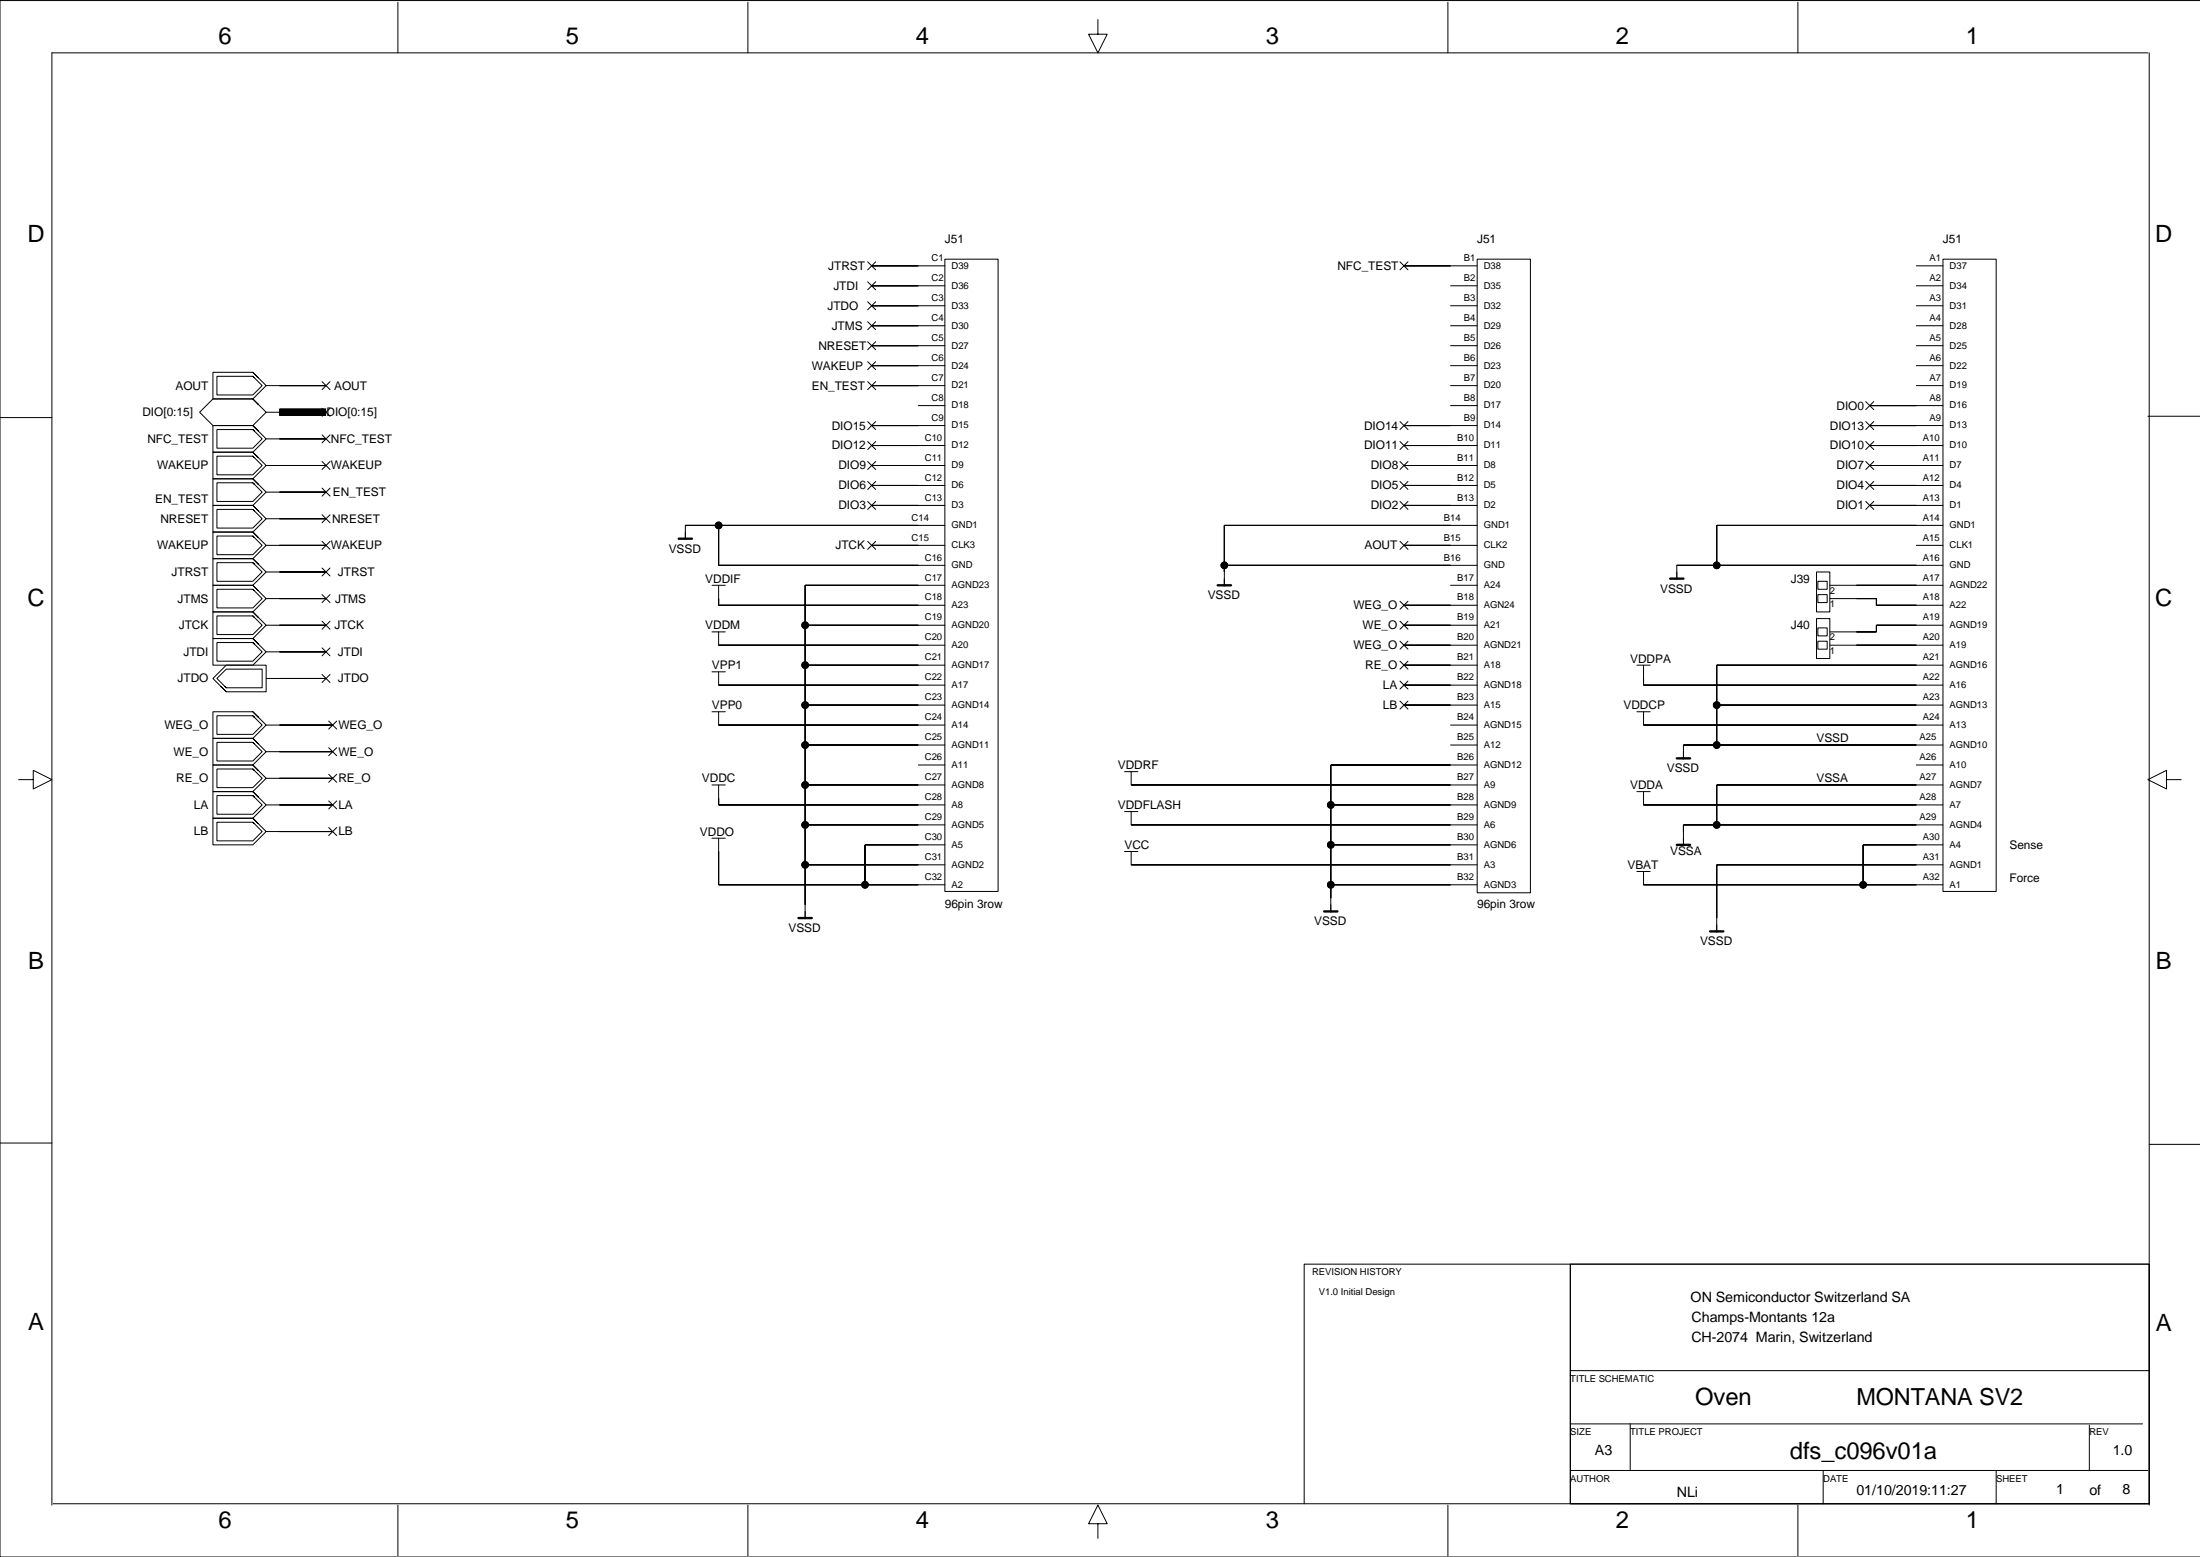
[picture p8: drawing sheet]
<svg xmlns="http://www.w3.org/2000/svg" width="420mm" height="297mm" viewBox="0 0 420 297" stroke-linecap="round" stroke-linejoin="round" font-family="sans-serif">
<g fill="none" stroke="#000" stroke-width=".19">
<path d="M75.9 .4v9.7M142.7 .4v9.7M209.5 3.7v2.8h1.8l-1.8 3.6-1.8-3.6h1.8M276.3 .4v9.7M343.1 .4v9.7M409.9 10.1h-400v277M410.1 10.1v277M419.9 .1h-419.9v296.9h419.9M165.6 53.8l1.5 1.5M165.6 57.6l1.5 1.5M165.6 50l1.5 1.5M166.3 54.5h.1"/>
<path d="M166.3 58.3h.1M166.3 50.7h.1M166.3 50.7h14M166.3 54.5h14M166.3 58.3h14M167.1 53.8l-1.5 1.5M167.1 57.6l-1.5 1.5M167.1 50l-1.5 1.5M180.3 49.4h10.2v120.7h-10.2zM267.1 50l1.6 1.5M267.9 50.7h.1M267.9 50.7h14"/>
<path d="M268.7 50l-1.6 1.5M276.8 54.5h5.1M276.8 58.3h5.1M281.9 49.4h10.1v120.9h-10.1zM365.7 50.7h5.1M365.7 54.5h5.1M365.7 58.3h5.1M370.8 49.4h10.1v120.7h-10.1zM0 79.7h9.9M48.2 71.8l.3 .2-.3-.2h-6.8v3.5h6.8l1.8-1.7-1.5-1.6M48.2 71l1.1 1-1.1-1h-7.6v5.1h7.6l2.6-2.5-1.5-1.6M48.2 76.1l1.1 1-1.1-1h-7.6l-2.5 2.5 2.5 2.6h7.6l2.6-2.6-1.5-1.5"/>
<path d="M50.8 73.6h11.4M50.8 78.6h2.5M53.3 73.6h.1M53.3 78.6h.1M61.5 77.9l1.5 1.5M61.5 72.8l1.5 1.5M62.2 78.6h.1M62.2 73.6h.1M63 77.9l-1.5 1.5M63 72.8l-1.5 1.5M165.6 61.4l1.5 1.5M165.6 65.2l1.5 1.5"/>
<path d="M165.6 72.8l1.5 1.5M165.6 69l1.5 1.5M166.3 62.1h.1M166.3 66h.1M166.3 73.6h.1M166.3 69.8h.1M166.3 62.1h14M166.3 66h14M166.3 69.8h14M166.3 73.6h14M167.1 61.4l-1.5 1.5M167.1 65.2l-1.5 1.5"/>
<path d="M167.1 72.8l-1.5 1.5M167.1 69l-1.5 1.5M175.2 77.4h5.1M276.8 62.1h5.1M276.8 66h5.1M276.8 69.8h5.1M276.8 73.6h5.1M276.8 77.4h5.1M356 76.6l1.6 1.5M356.8 77.4h.1M356.8 77.4h14M357.6 76.6l-1.6 1.5"/>
<path d="M365.7 62.1h5.1M365.7 66h5.1M365.7 69.8h5.1M365.7 73.6h5.1M409.9 79.4h9.9M48.2 87l.3 .3-.3-.3h-6.8v3.6h6.8l1.8-1.8-1.5-1.5M48.2 86.3l1.1 1-1.1-1h-7.6v5h7.6l2.6-2.5-1.5-1.5M48.2 97.2l.3 .2-.3-.2h-6.8v3.5h6.8l1.8-1.7-1.5-1.6M48.2 96.4l1.1 1-1.1-1h-7.6v5.1h7.6l2.6-2.5-1.5-1.6M48.2 92.1l.3 .3-.3-.3h-6.8v3.6h6.8l1.8-1.8-1.5-1.5M48.2 91.3l1.1 1.1-1.1-1.1h-7.6v5.1h7.6l2.6-2.5-1.5-1.5M48.2 81.9l.3 .3-.3-.3h-6.8v3.6h6.8l1.8-1.8-1.5-1.5"/>
<path d="M48.2 81.2l1.1 1-1.1-1h-7.6v5.1h7.6l2.6-2.6-1.5-1.5M50.8 88.8h11.4M50.8 99h11.4M50.8 83.7h11.4M50.8 93.9h11.4M53.3 88.8h.1M53.3 99h.1M53.3 93.9h.1M53.3 83.7h.1M61.5 83l1.5 1.5M61.5 88l1.5 1.6M61.5 93.1l1.5 1.5"/>
<path d="M61.5 98.2l1.5 1.5M62.2 83.7h.1M62.2 88.8h.1M62.2 93.9h.1M62.2 99h.1M63 83l-1.5 1.5M63 88l-1.5 1.6M63 93.1l-1.5 1.5M63 98.2l-1.5 1.5M165.6 95.7l1.5 1.5M165.6 91.9l1.5 1.5M165.6 88l1.5 1.6"/>
<path d="M165.6 84.2l1.5 1.6M165.6 80.4l1.5 1.5M166.3 96.4h.1M166.3 92.6h.1M166.3 88.8h.1M166.3 85h.1M166.3 81.2h.1M166.3 81.2h14M166.3 85h14M166.3 88.8h14M166.3 92.6h14M166.3 96.4h14"/>
<path d="M167.1 95.7l-1.5 1.5M167.1 91.9l-1.5 1.5M167.1 88l-1.5 1.6M167.1 84.2l-1.5 1.6M167.1 80.4l-1.5 1.5M267.1 95.7l1.6 1.5M267.1 91.9l1.6 1.5M267.1 88l1.6 1.6M267.1 84.2l1.6 1.6M267.1 80.4l1.6 1.5M267.9 96.4h.1M267.9 92.6h.1"/>
<path d="M267.9 88.8h.1M267.9 85h.1M267.9 81.2h.1M267.9 81.2h14M267.9 85h14M267.9 88.8h14M267.9 92.6h14M267.9 96.4h14M268.7 95.7l-1.6 1.5M268.7 91.9l-1.6 1.5M268.7 88l-1.6 1.6M268.7 84.2l-1.6 1.6"/>
<path d="M268.7 80.4l-1.6 1.5M356 95.7l1.6 1.5M356 91.9l1.6 1.5M356 88l1.6 1.6M356 84.2l1.6 1.6M356 80.4l1.6 1.5M356.8 96.4h.1M356.8 92.6h.1M356.8 88.8h.1M356.8 85h.1M356.8 81.2h.1M356.8 81.2h14"/>
<path d="M356.8 85h14M356.8 88.8h14M356.8 92.6h14M356.8 96.4h14M357.6 95.7l-1.6 1.5M357.6 91.9l-1.6 1.5M357.6 88l-1.6 1.6M357.6 84.2l-1.6 1.6M357.6 80.4l-1.6 1.5M48.2 112.4l.3 .3-.3-.3h-6.8v3.6h6.8l1.8-1.8-1.5-1.5M48.2 111.7l1.1 1-1.1-1h-7.6v5h7.6l2.6-2.5-1.5-1.5M48.2 107.3l.3 .3-.3-.3h-6.8v3.6h6.8l1.8-1.8-1.5-1.5"/>
<path d="M48.2 106.6l1.1 1-1.1-1h-7.6v5.1h7.6l2.6-2.6-1.5-1.5M48.2 102.3l.3 .2-.3-.2h-6.8v3.5h6.8l1.8-1.8-1.5-1.5M48.2 101.5l1.1 1-1.1-1h-7.6v5.1h7.6l2.6-2.6-1.5-1.5M48.2 117.5l.3 .3-.3-.3h-6.8v3.6h6.8l1.8-1.8-1.5-1.5M48.2 116.7l1.1 1.1-1.1-1.1h-7.6v5.1h7.6l2.6-2.5-1.5-1.5M50.8 104h11.4M50.8 119.3h11.4M50.8 114.2h11.4M50.8 109.1h11.4M53.3 114.2h.1M53.3 109.1h.1M53.3 104h.1"/>
<path d="M53.3 119.3h.1M61.5 113.4l1.5 1.6M61.5 118.5l1.5 1.5M61.5 108.4l1.5 1.5M61.5 103.3l1.5 1.5M62.2 114.2h.1M62.2 119.3h.1M62.2 109.1h.1M62.2 104h.1M63 113.4l-1.5 1.6M63 118.5l-1.5 1.5M63 108.4l-1.5 1.5"/>
<path d="M63 103.3l-1.5 1.5M130.8 100.2h.1M135.9 111.7h1.2v3.8h43.2M137.1 114.2h.1M137.1 100.2v7.7h43.2M137.1 111.7h1.3M153.6 119.3h26.7M165.6 103.3l1.5 1.5M166.3 104h.1M166.3 104h14M167.1 103.3l-1.5 1.5M180.3 100.2h-49.5v2.6"/>
<path d="M180.3 111.7h-26.7v63.4M233.6 109.1h.1M233.6 107.9h48.3M267.1 118.5l1.6 1.5M267.1 114.7l1.6 1.5M267.1 103.3l1.6 1.5M267.9 119.3h.1M267.9 115.5h.1M267.9 104h.1M267.9 104h14M267.9 115.5h14M267.9 119.3h14"/>
<path d="M268.7 118.5l-1.6 1.5M268.7 114.7l-1.6 1.5M268.7 103.3l-1.6 1.5M276.8 111.7h5.1M281.9 100.2h-48.3v11.5M320 107.9h.1M346.6 118h2.6v7.6h-2.6zM346.6 109.1h2.6v7.6h-2.6zM346.9 119.8h1.8v1.5h-1.8zM346.9 113.4h1.8v1.6h-1.8zM346.9 110.9h1.8v1.5h-1.8zM349.2 111.7h21.6"/>
<path d="M349.2 114.2h8.9v1.3h12.7M365.7 104h5.1M370.8 107.9h-50.8v2.5M370.8 100.2h-43.2v7.7M370.8 119.3h-12.7v1.2h-8.9M42.2 131l-1.6-1.6 2.6-2.5h7.6v5.1h-7.6l-1-1 1 1M42.9 131l-1.5-1.6 1.8-1.7h6.8v3.5h-6.8l-.3-.2 .3 .2M48.2 122.6l.3 .2-.3-.2h-6.8v3.5h6.8l1.8-1.7-1.5-1.6M48.2 121.8l1.1 1-1.1-1h-7.6v5.1h7.6l2.6-2.5-1.5-1.6M48.2 136.5l.3 .3-.3-.3h-6.8v3.6h6.8l1.8-1.8-1.5-1.5M48.2 135.8l1.1 1-1.1-1h-7.6v5.1h7.6l2.6-2.6-1.5-1.5M50.8 138.3h12.7"/>
<path d="M50.8 124.4h11.4M50.8 129.4h11.4M53.3 129.4h.1M53.3 124.4h.1M53.3 138.3h.1M61.5 123.6l1.5 1.5M61.5 128.7l1.5 1.5M62.2 124.4h.1M62.2 129.4h.1M62.7 137.6l1.5 1.5M63 123.6l-1.5 1.5M63 128.7l-1.5 1.5"/>
<path d="M63.5 138.3h.1M64.2 137.6l-1.5 1.5M135.9 120.5h1.2v2.6h43.2M135.9 135.8h1.2v2.5h43.2M135.9 128.2h1.2v2.5h43.2M137.1 123.1h.1M137.1 138.3h.1M137.1 130.7h.1M137.1 120.5h1.3M137.1 135.8h1.3M137.1 128.2h1.3M153.6 126.9h26.7"/>
<path d="M153.6 134.5h26.7M267.1 126.1l1.6 1.6M267.1 122.3l1.6 1.6M267.1 129.9l1.6 1.6M267.1 133.8l1.6 1.5M267.9 126.9h.1M267.9 123.1h.1M267.9 130.7h.1M267.9 134.5h.1M267.9 123.1h14M267.9 126.9h14M267.9 130.7h14"/>
<path d="M267.9 134.5h14M268.7 126.1l-1.6 1.6M268.7 122.3l-1.6 1.6M268.7 129.9l-1.6 1.6M268.7 133.8l-1.6 1.5M276.8 138.3h5.1M312.3 135.8h1.3v2.5h57.2M312.3 126.9h1.3v3.8h57.2M313.6 138.3h.1M313.6 129.4h.1M313.6 126.9h1.3M313.6 135.8h1.3"/>
<path d="M327.6 134.5h43.2M346.9 122.3h1.8v1.6h-1.8zM349.2 123.1h21.6M370.8 126.9h-43.2v15.2M3.6 148.7h2.7v-1.7l3.6 1.7-3.6 1.8v-1.8M48.2 141.6l.3 .3-.3-.3h-6.8v3.6h6.8l1.8-1.8-1.5-1.5M48.2 140.9l1.1 1-1.1-1h-7.6v5h7.6l2.6-2.5-1.5-1.5M48.2 146.7l.3 .3-.3-.3h-6.8v3.6h6.8l1.8-1.8-1.5-1.5M48.2 145.9l1.1 1.1-1.1-1.1h-7.6v5.1h7.6l2.6-2.5-1.5-1.5M48.2 151.8l.3 .2-.3-.2h-6.8v3.5h6.8l1.8-1.7-1.5-1.6M48.2 151l1.1 1-1.1-1h-7.6v5.1h7.6l2.6-2.5-1.5-1.6M48.2 156.9l.3 .2-.3-.2h-6.8v3.5h6.8l1.8-1.8-1.5-1.5"/>
<path d="M48.2 156.1l1.1 1-1.1-1h-7.6v5.1h7.6l2.6-2.6-1.5-1.5M50.8 153.6h12.7M50.8 143.4h12.7M50.8 148.5h12.7M50.8 158.6h12.7M53.3 143.4h.1M53.3 148.5h.1M53.3 153.6h.1M53.3 158.6h.1M62.7 142.6l1.5 1.6M62.7 147.7l1.5 1.5M62.7 152.8l1.5 1.5"/>
<path d="M62.7 157.9l1.5 1.5M63.5 143.4h.1M63.5 148.5h.1M63.5 153.6h.1M63.5 158.6h.1M64.2 142.6l-1.5 1.6M64.2 147.7l-1.5 1.5M64.2 152.8l-1.5 1.5M64.2 157.9l-1.5 1.5M135.9 159.9h1.2v8.9h43.2M135.9 149.8h1.2v3.8h43.2M137.1 152.3h.1"/>
<path d="M137.1 149.8h1.3M137.1 159.9h1.3M153.6 142.1h26.7M153.6 149.8h26.7M153.6 157.4h26.7M175.2 145.9h5.1M214.6 147.2h1.3v2.6h66M214.6 154.8h1.3v2.6h66M215.9 149.8h.1M215.9 157.4h.1M215.9 147.2h1.2M215.9 154.8h1.2"/>
<path d="M253.9 153.6h28M276.8 142.1h5.1M281.9 145.9h-28v28M312.3 151h1.3v2.6h57.2M313.6 153.6h.1M313.6 151h1.3M321.2 158.6h.1M321.2 142.1h.1M365.7 145.9h5.1M370.8 142.1h-49.6v2.6M370.8 149.8h-43.2v7.6M370.8 157.4h-49.6v3.8"/>
<path d="M413.4 148.7v-1.7l-3.5 1.7 3.5 1.8v-1.8h2.8M137.1 162.4h.1M153.6 172.6h.1M153.6 165h26.7M180.3 161.2h-15.2v7.6M214.6 162.4h1.3v2.6h66M215.9 165h.1M215.9 162.4h1.2M253.9 171.3h.1M253.9 161.2h28M253.9 168.8h28M312.3 166.3h1.3v2.5h57.2"/>
<path d="M313.6 168.8h.1M313.6 166.3h1.3M327.6 175.1h.1M370.8 161.2h-15.3v7.6M370.8 165h-43.2v12.7M0 218.1h9.9M410.1 218.3h9.8M299.7 241.2h110.4v45.7h-110.4zM299.7 241.2h-50.8v45.7M299.7 261.5h110.4M299.7 271.6h109.1M311.1 271.6v8.9"/>
<path d="M398.7 271.9v8.6M10.2 286.9h399.9M75.9 287.1v9.7M142.7 287.1v9.7M209.5 290.7h1.8l-1.8-3.6-1.8 3.6h1.8v2.8M276.3 287.1v9.7M299.7 280.5h110.2M343.1 287.1v9.7M347.9 280.5v6.4M380.9 280.5v6.4"/>
<circle cx="137.1" cy="100.2" r=".63"/>
<circle cx="153.6" cy="119.3" r=".63"/>
<circle cx="233.6" cy="107.9" r=".63"/>
<circle cx="327.6" cy="107.9" r=".63"/>
<circle cx="153.6" cy="134.5" r=".63"/>
<circle cx="153.6" cy="126.9" r=".63"/>
<circle cx="327.6" cy="134.5" r=".63"/>
<circle cx="153.6" cy="142.1" r=".63"/>
<circle cx="153.6" cy="157.4" r=".63"/>
<circle cx="153.6" cy="149.8" r=".63"/>
<circle cx="253.9" cy="153.6" r=".63"/>
<circle cx="327.6" cy="142.1" r=".63"/>
<circle cx="327.6" cy="157.4" r=".63"/>
<circle cx="153.6" cy="165" r=".63"/>
<circle cx="165.1" cy="168.8" r=".63"/>
<circle cx="253.9" cy="161.2" r=".63"/>
<circle cx="253.9" cy="168.8" r=".63"/>
<circle cx="355.5" cy="168.8" r=".63"/>
</g>
<path d="M129.5 102.8h2.6M232.4 111.7h2.5M318.7 110.4h2.5M320 144.7h2.5M152.4 175.1h2.5M252.7 173.9h2.5M320 161.2h2.5M326.3 177.7h2.6" fill="none" stroke="#000" stroke-width=".45"/>
<g fill="#000" stroke="#000" stroke-width=".19">
<path d="M166.3 50.7h8.9z" fill-rule="evenodd"/>
<path d="M166.3 54.5h8.9z" fill-rule="evenodd"/>
<path d="M166.3 58.3h8.9z" fill-rule="evenodd"/>
<path d="M267.9 50.7h8.9z" fill-rule="evenodd"/>
<path d="M53.3 73.6h8.9z" fill-rule="evenodd"/>
<path d="M166.3 73.6h8.9z" fill-rule="evenodd"/>
<path d="M166.3 66h8.9z" fill-rule="evenodd"/>
<path d="M166.3 69.8h8.9z" fill-rule="evenodd"/>
<path d="M166.3 62.1h8.9z" fill-rule="evenodd"/>
<path d="M356.8 77.4h8.9z" fill-rule="evenodd"/>
<path d="M53.3 83.7h8.9z" fill-rule="evenodd"/>
<path d="M53.3 88.8h8.9z" fill-rule="evenodd"/>
<path d="M53.3 93.9h8.9z" fill-rule="evenodd"/>
<path d="M53.3 99h8.9z" fill-rule="evenodd"/>
<path d="M166.3 96.4h8.9z" fill-rule="evenodd"/>
<path d="M166.3 92.6h8.9z" fill-rule="evenodd"/>
<path d="M166.3 88.8h8.9z" fill-rule="evenodd"/>
<path d="M166.3 85h8.9z" fill-rule="evenodd"/>
<path d="M166.3 81.2h8.9z" fill-rule="evenodd"/>
<path d="M267.9 96.4h8.9z" fill-rule="evenodd"/>
<path d="M267.9 92.6h8.9z" fill-rule="evenodd"/>
<path d="M267.9 88.8h8.9z" fill-rule="evenodd"/>
<path d="M267.9 85h8.9z" fill-rule="evenodd"/>
<path d="M267.9 81.2h8.9z" fill-rule="evenodd"/>
<path d="M356.8 96.4h8.9z" fill-rule="evenodd"/>
<path d="M356.8 92.6h8.9z" fill-rule="evenodd"/>
<path d="M356.8 88.8h8.9z" fill-rule="evenodd"/>
<path d="M356.8 85h8.9z" fill-rule="evenodd"/>
<path d="M356.8 81.2h8.9z" fill-rule="evenodd"/>
<path d="M53.3 114.2h8.9z" fill-rule="evenodd"/>
<path d="M53.3 119.3h8.9z" fill-rule="evenodd"/>
<path d="M53.3 109.1h8.9z" fill-rule="evenodd"/>
<path d="M53.3 104h8.9z" fill-rule="evenodd"/>
<path d="M137.1 100.2v7.7z" fill-rule="evenodd"/>
<path d="M130.8 100.2h6.3z" fill-rule="evenodd"/>
<path d="M137.1 114.2v1.3z" fill-rule="evenodd"/>
<path d="M153.6 119.3v7.6z" fill-rule="evenodd"/>
<path d="M153.6 111.7v7.6z" fill-rule="evenodd"/>
<path d="M137.1 107.9h38.1z" fill-rule="evenodd"/>
<path d="M137.1 100.2h38.1z" fill-rule="evenodd"/>
<path d="M166.3 104h8.9z" fill-rule="evenodd"/>
<path d="M153.6 119.3h21.6z" fill-rule="evenodd"/>
<path d="M153.6 111.7h21.6z" fill-rule="evenodd"/>
<path d="M137.1 115.5h38.1z" fill-rule="evenodd"/>
<path d="M233.6 107.9v1.2z" fill-rule="evenodd"/>
<path d="M233.6 100.2v7.7z" fill-rule="evenodd"/>
<path d="M233.6 100.2h43.2z" fill-rule="evenodd"/>
<path d="M233.6 107.9h43.2z" fill-rule="evenodd"/>
<path d="M267.9 119.3h8.9z" fill-rule="evenodd"/>
<path d="M267.9 115.5h8.9z" fill-rule="evenodd"/>
<path d="M267.9 104h8.9z" fill-rule="evenodd"/>
<path d="M327.6 100.2v7.7z" fill-rule="evenodd"/>
<path d="M320 107.9h7.6z" fill-rule="evenodd"/>
<path d="M358.1 119.3v1.2z" fill-rule="evenodd"/>
<path d="M354.2 114.2h3.9z" fill-rule="evenodd"/>
<path d="M358.1 114.2v1.3z" fill-rule="evenodd"/>
<path d="M327.6 100.2h38.1z" fill-rule="evenodd"/>
<path d="M327.6 107.9h38.1z" fill-rule="evenodd"/>
<path d="M358.1 119.3h7.6z" fill-rule="evenodd"/>
<path d="M354.2 111.7h11.5z" fill-rule="evenodd"/>
<path d="M358.1 115.5h7.6z" fill-rule="evenodd"/>
<path d="M53.3 124.4h8.9z" fill-rule="evenodd"/>
<path d="M53.3 129.4h8.9z" fill-rule="evenodd"/>
<path d="M53.3 138.3h10.2z" fill-rule="evenodd"/>
<path d="M153.6 126.9v7.6z" fill-rule="evenodd"/>
<path d="M153.6 134.5v7.6z" fill-rule="evenodd"/>
<path d="M137.1 130.7h38.1z" fill-rule="evenodd"/>
<path d="M137.1 138.3h38.1z" fill-rule="evenodd"/>
<path d="M137.1 123.1h38.1z" fill-rule="evenodd"/>
<path d="M153.6 126.9h21.6z" fill-rule="evenodd"/>
<path d="M153.6 134.5h21.6z" fill-rule="evenodd"/>
<path d="M267.9 126.9h8.9z" fill-rule="evenodd"/>
<path d="M267.9 123.1h8.9z" fill-rule="evenodd"/>
<path d="M267.9 130.7h8.9z" fill-rule="evenodd"/>
<path d="M267.9 134.5h8.9z" fill-rule="evenodd"/>
<path d="M313.6 129.4v1.3z" fill-rule="evenodd"/>
<path d="M327.6 126.9v7.6z" fill-rule="evenodd"/>
<path d="M327.6 134.5v7.6z" fill-rule="evenodd"/>
<path d="M354.2 120.5h3.9z" fill-rule="evenodd"/>
<path d="M313.6 130.7h52.1z" fill-rule="evenodd"/>
<path d="M327.6 126.9h38.1z" fill-rule="evenodd"/>
<path d="M327.6 134.5h38.1z" fill-rule="evenodd"/>
<path d="M313.6 138.3h52.1z" fill-rule="evenodd"/>
<path d="M354.2 123.1h11.5z" fill-rule="evenodd"/>
<path d="M53.3 143.4h10.2z" fill-rule="evenodd"/>
<path d="M53.3 148.5h10.2z" fill-rule="evenodd"/>
<path d="M53.3 153.6h10.2z" fill-rule="evenodd"/>
<path d="M53.3 158.6h10.2z" fill-rule="evenodd"/>
<path d="M137.1 152.3v1.3z" fill-rule="evenodd"/>
<path d="M153.6 157.4v7.6z" fill-rule="evenodd"/>
<path d="M153.6 149.8v7.6z" fill-rule="evenodd"/>
<path d="M153.6 142.1v7.7z" fill-rule="evenodd"/>
<path d="M153.6 149.8h21.6z" fill-rule="evenodd"/>
<path d="M153.6 157.4h21.6z" fill-rule="evenodd"/>
<path d="M153.6 142.1h21.6z" fill-rule="evenodd"/>
<path d="M137.1 153.6h38.1z" fill-rule="evenodd"/>
<path d="M253.9 153.6v7.6z" fill-rule="evenodd"/>
<path d="M253.9 145.9v7.7z" fill-rule="evenodd"/>
<path d="M215.9 149.8h60.9z" fill-rule="evenodd"/>
<path d="M215.9 157.4h60.9z" fill-rule="evenodd"/>
<path d="M253.9 153.6h22.9z" fill-rule="evenodd"/>
<path d="M253.9 145.9h22.9z" fill-rule="evenodd"/>
<path d="M321.2 157.4v1.2z" fill-rule="evenodd"/>
<path d="M321.2 157.4h6.4z" fill-rule="evenodd"/>
<path d="M327.6 149.8v7.6z" fill-rule="evenodd"/>
<path d="M321.2 142.1h6.4z" fill-rule="evenodd"/>
<path d="M313.6 153.6h52.1z" fill-rule="evenodd"/>
<path d="M327.6 149.8h38.1z" fill-rule="evenodd"/>
<path d="M327.6 157.4h38.1z" fill-rule="evenodd"/>
<path d="M327.6 142.1h38.1z" fill-rule="evenodd"/>
<path d="M137.1 162.4v6.4z" fill-rule="evenodd"/>
<path d="M153.6 165v7.6z" fill-rule="evenodd"/>
<path d="M165.1 161.2v7.6z" fill-rule="evenodd"/>
<path d="M137.1 168.8h28z" fill-rule="evenodd"/>
<path d="M165.1 161.2h10.1z" fill-rule="evenodd"/>
<path d="M165.1 168.8h10.1z" fill-rule="evenodd"/>
<path d="M153.6 165h21.6z" fill-rule="evenodd"/>
<path d="M253.9 168.8v2.5z" fill-rule="evenodd"/>
<path d="M253.9 161.2v7.6z" fill-rule="evenodd"/>
<path d="M215.9 165h60.9z" fill-rule="evenodd"/>
<path d="M253.9 161.2h22.9z" fill-rule="evenodd"/>
<path d="M253.9 168.8h22.9z" fill-rule="evenodd"/>
<path d="M327.6 165v10.1z" fill-rule="evenodd"/>
<path d="M313.6 168.8h41.9z" fill-rule="evenodd"/>
<path d="M355.5 161.2v7.6z" fill-rule="evenodd"/>
<path d="M355.5 161.2h10.2z" fill-rule="evenodd"/>
<path d="M355.5 168.8h10.2z" fill-rule="evenodd"/>
<path d="M327.6 165h38.1z" fill-rule="evenodd"/>
<circle cx="137.1" cy="100.2" r=".63"/>
<circle cx="153.6" cy="119.3" r=".63"/>
<circle cx="233.6" cy="107.9" r=".63"/>
<circle cx="327.6" cy="107.9" r=".63"/>
<circle cx="153.6" cy="134.5" r=".63"/>
<circle cx="153.6" cy="126.9" r=".63"/>
<circle cx="327.6" cy="134.5" r=".63"/>
<circle cx="153.6" cy="142.1" r=".63"/>
<circle cx="153.6" cy="157.4" r=".63"/>
<circle cx="153.6" cy="149.8" r=".63"/>
<circle cx="253.9" cy="153.6" r=".63"/>
<circle cx="327.6" cy="142.1" r=".63"/>
<circle cx="327.6" cy="157.4" r=".63"/>
<circle cx="153.6" cy="165" r=".63"/>
<circle cx="165.1" cy="168.8" r=".63"/>
<circle cx="253.9" cy="161.2" r=".63"/>
<circle cx="253.9" cy="168.8" r=".63"/>
<circle cx="355.5" cy="168.8" r=".63"/>
</g>
<path d="M53.3 78.6h8.9z" fill-rule="evenodd" fill="#000" stroke="#000" stroke-width="1.3" stroke-linecap="butt"/>
<path d="M53.3 78.6h8.9" fill="none" stroke="#000" stroke-width="1.3" stroke-linecap="butt"/>
<g font-size="4.5">
<text x="41.7" y="8.4">6</text>
<text x="107.9" y="8.4">5</text>
<text x="174.7" y="8.4">4</text>
<text x="241.5" y="8.4">3</text>
<text x="308.3" y="8.4">2</text>
<text x="375.1" y="8.4">1</text>
<text x="5.2" y="46.2">D</text>
<text x="411.3" y="46.2">D</text>
<text x="5.2" y="115.6">C</text>
<text x="411.3" y="115.6">C</text>
<text x="5.4" y="184.9">B</text>
<text x="411.4" y="184.9">B</text>
<text x="5.4" y="253.7">A</text>
<text x="411.4" y="254">A</text>
<text x="323.5" y="268.1">Oven</text>
<text x="354.2" y="268.1">MONTANA SV2</text>
<text x="341.6" y="278.2">dfs_c096v01a</text>
<text x="41.7" y="291.5">6</text>
<text x="107.9" y="291.5">5</text>
<text x="174.7" y="291.5">4</text>
<text x="241.5" y="291.5">3</text>
<text x="308.3" y="291.5">2</text>
<text x="375.1" y="291.5">1</text>
</g>
<g font-size="2.7">
<text x="322.6" y="248.3">ON Semiconductor Switzerland SA</text>
<text x="322.7" y="256">CH-2074 Marin, Switzerland</text>
<text x="322.8" y="252.1">Champs-Montants 12a</text>
<text x="304.3" y="277.5">A3</text>
<text x="403.2" y="277.5">1.0</text>
<text x="320" y="285.5">NLi</text>
<text x="354.2" y="285.2">01/10/2019:11:27</text>
<text x="392.3" y="285">1</text>
<text x="398.7" y="285.2">of</text>
<text x="405" y="285">8</text>
</g>
<g font-size="2.3">
<text x="180.3" y="46.4">J51</text>
<text x="281.9" y="46.4">J51</text>
<text x="370.8" y="46.4">J51</text>
<text x="158" y="51.5">JTRST</text>
<text x="255.2" y="51.5">NFC_TEST</text>
<text x="157.9" y="59.1">JTDO</text>
<text x="159" y="55.3">JTDI</text>
<text x="158.7" y="62.9">JTMS</text>
<text x="154.9" y="70.5">WAKEUP</text>
<text x="156.2" y="66.7">NRESET</text>
<text x="33.5" y="74.3">AOUT</text>
<text x="63.8" y="74.3">AOUT</text>
<text x="154.9" y="74.3">EN_TEST</text>
<text x="27.2" y="79.4">DIO[0:15]</text>
<text x="62.3" y="79.4">DIO[0:15]</text>
<text x="158.7" y="81.9">DIO15</text>
<text x="260.3" y="81.9">DIO14</text>
<text x="349.2" y="81.9">DIO13</text>
<text x="350.4" y="78.1">DIO0</text>
<text x="28.1" y="84.5">NFC_TEST</text>
<text x="30" y="89.6">WAKEUP</text>
<text x="63.1" y="89.6">WAKEUP</text>
<text x="63.2" y="84.5">NFC_TEST</text>
<text x="158.7" y="85.7">DIO12</text>
<text x="160" y="89.6">DIO9</text>
<text x="260.3" y="85.7">DIO11</text>
<text x="261.6" y="89.6">DIO8</text>
<text x="349.2" y="85.7">DIO10</text>
<text x="350.4" y="89.6">DIO7</text>
<text x="29.6" y="95.9">EN_TEST</text>
<text x="63.5" y="94.6">EN_TEST</text>
<text x="160" y="93.4">DIO6</text>
<text x="261.6" y="93.4">DIO5</text>
<text x="350.4" y="93.4">DIO4</text>
<text x="30.6" y="99.7">NRESET</text>
<text x="63.4" y="99.7">NRESET</text>
<text x="160" y="97.2">DIO3</text>
<text x="261.6" y="97.2">DIO2</text>
<text x="350.4" y="97.2">DIO1</text>
<text x="30" y="104.8">WAKEUP</text>
<text x="63.1" y="104.8">WAKEUP</text>
<text x="127.6" y="105.4">VSSD</text>
<text x="159.4" y="104.8">JTCK</text>
<text x="260.4" y="104.8">AOUT</text>
<text x="32.8" y="109.9">JTRST</text>
<text x="64.5" y="109.9">JTRST</text>
<text x="134.6" y="111.1">VDDIF</text>
<text x="316.8" y="113">VSSD</text>
<text x="341.7" y="111.2">J39</text>
<text x="33.9" y="115">JTMS</text>
<text x="63.9" y="115">JTMS</text>
<text x="230.5" y="114.3">VSSD</text>
<text x="258.3" y="116.2">WEG_O</text>
<text x="34.1" y="120">JTCK</text>
<text x="35" y="125.1">JTDI</text>
<text x="63.8" y="120">JTCK</text>
<text x="64.5" y="125.1">JTDI</text>
<text x="134.6" y="120">VDDM</text>
<text x="258.3" y="123.8">WEG_O</text>
<text x="260" y="120">WE_O</text>
<text x="341.7" y="120">J40</text>
<text x="33.9" y="130.2">JTDO</text>
<text x="64.5" y="130.2">JTDO</text>
<text x="135.9" y="127.7">VPP1</text>
<text x="260.5" y="127.6">RE_O</text>
<text x="263.9" y="131.5">LA</text>
<text x="311.1" y="126.4">VDDPA</text>
<text x="135.9" y="135.3">VPP0</text>
<text x="263.9" y="135.3">LB</text>
<text x="309.8" y="135.3">VDDCP</text>
<text x="31.4" y="139.1">WEG_O</text>
<text x="64.6" y="139.1">WEG_O</text>
<text x="346.6" y="141.6">VSSD</text>
<text x="33.1" y="144.2">WE_O</text>
<text x="33.6" y="149.2">RE_O</text>
<text x="64.6" y="144.2">WE_O</text>
<text x="64.6" y="149.2">RE_O</text>
<text x="134" y="149.2">VDDC</text>
<text x="213.3" y="146.7">VDDRF</text>
<text x="318.1" y="147.3">VSSD</text>
<text x="346.6" y="149.2">VSSA</text>
<text x="37" y="154.3">LA</text>
<text x="64.6" y="154.3">LA</text>
<text x="213.3" y="154.3">VDDFLASH</text>
<text x="311.1" y="150.5">VDDA</text>
<text x="37" y="159.4">LB</text>
<text x="64.6" y="159.4">LB</text>
<text x="133.6" y="159.4">VDDO</text>
<text x="214.6" y="161.9">VCC</text>
<text x="383.5" y="161.9">Sense</text>
<text x="310.6" y="165.8">VBAT</text>
<text x="318.7" y="163.2">VSSA</text>
<text x="180.3" y="173.3">96pin 3row</text>
<text x="281.9" y="173.3">96pin 3row</text>
<text x="383.5" y="168.3">Force</text>
<text x="150.5" y="177.8">VSSD</text>
<text x="250.8" y="176.5">VSSD</text>
<text x="324.4" y="180.3">VSSD</text>
</g>
<g font-size="1.8">
<text x="177.8" y="49.8">C1</text>
<text x="177.8" y="53.6">C2</text>
<text x="181.6" y="51.3">D39</text>
<text x="279.3" y="49.8">B1</text>
<text x="279.3" y="53.6">B2</text>
<text x="283.1" y="51.3">D38</text>
<text x="368.2" y="49.8">A1</text>
<text x="368.2" y="53.6">A2</text>
<text x="372" y="51.3">D37</text>
<text x="177.8" y="57.4">C3</text>
<text x="181.6" y="55.1">D36</text>
<text x="181.6" y="58.9">D33</text>
<text x="279.3" y="57.4">B3</text>
<text x="283.1" y="55.1">D35</text>
<text x="283.1" y="58.9">D32</text>
<text x="368.2" y="57.4">A3</text>
<text x="372" y="55.1">D34</text>
<text x="372" y="58.9">D31</text>
<text x="177.8" y="61.2">C4</text>
<text x="177.8" y="65">C5</text>
<text x="181.6" y="62.7">D30</text>
<text x="279.3" y="61.2">B4</text>
<text x="279.3" y="65">B5</text>
<text x="283.1" y="62.7">D29</text>
<text x="368.2" y="61.2">A4</text>
<text x="368.2" y="65">A5</text>
<text x="372" y="62.7">D28</text>
<text x="177.8" y="68.8">C6</text>
<text x="181.6" y="66.5">D27</text>
<text x="181.6" y="70.3">D24</text>
<text x="279.3" y="68.8">B6</text>
<text x="283.1" y="66.5">D26</text>
<text x="283.1" y="70.3">D23</text>
<text x="368.2" y="68.8">A6</text>
<text x="372" y="66.5">D25</text>
<text x="372" y="70.3">D22</text>
<text x="177.8" y="72.7">C7</text>
<text x="177.8" y="76.5">C8</text>
<text x="181.6" y="74.1">D21</text>
<text x="181.6" y="77.9">D18</text>
<text x="279.3" y="72.7">B7</text>
<text x="279.3" y="76.5">B8</text>
<text x="283.1" y="74.1">D20</text>
<text x="283.1" y="77.9">D17</text>
<text x="368.2" y="72.7">A7</text>
<text x="368.2" y="76.5">A8</text>
<text x="372" y="74.1">D19</text>
<text x="372" y="77.9">D16</text>
<text x="177.8" y="80.3">C9</text>
<text x="181.6" y="81.7">D15</text>
<text x="279.3" y="80.3">B9</text>
<text x="283.1" y="81.7">D14</text>
<text x="368.2" y="80.3">A9</text>
<text x="372" y="81.7">D13</text>
<text x="176.5" y="84.1">C10</text>
<text x="176.5" y="87.9">C11</text>
<text x="181.6" y="85.5">D12</text>
<text x="181.6" y="89.3">D9</text>
<text x="278.1" y="84.1">B10</text>
<text x="278.1" y="87.9">B11</text>
<text x="283.1" y="85.5">D11</text>
<text x="283.1" y="89.3">D8</text>
<text x="366.9" y="84.1">A10</text>
<text x="366.9" y="87.9">A11</text>
<text x="372" y="85.5">D10</text>
<text x="372" y="89.3">D7</text>
<text x="176.5" y="91.7">C12</text>
<text x="176.5" y="95.5">C13</text>
<text x="181.6" y="93.2">D6</text>
<text x="278.1" y="91.7">B12</text>
<text x="278.1" y="95.5">B13</text>
<text x="283.1" y="93.2">D5</text>
<text x="366.9" y="95.5">A13</text>
<text x="366.9" y="91.7">A12</text>
<text x="372" y="93.2">D4</text>
<text x="174" y="99.3">C14</text>
<text x="181.6" y="97">D3</text>
<text x="181.6" y="100.8">GND1</text>
<text x="275.5" y="99.3">B14</text>
<text x="283.1" y="97">D2</text>
<text x="283.1" y="100.8">GND1</text>
<text x="366.9" y="99.3">A14</text>
<text x="372" y="97">D1</text>
<text x="372" y="100.8">GND1</text>
<text x="174" y="103.1">C15</text>
<text x="176.5" y="106.9">C16</text>
<text x="181.6" y="104.6">CLK3</text>
<text x="275.5" y="106.9">B16</text>
<text x="275.5" y="103.1">B15</text>
<text x="283.1" y="104.6">CLK2</text>
<text x="366.9" y="106.9">A16</text>
<text x="366.9" y="103.1">A15</text>
<text x="372" y="104.6">CLK1</text>
<text x="176.5" y="110.7">C17</text>
<text x="181.6" y="108.4">GND</text>
<text x="181.6" y="112.2">AGND23</text>
<text x="278.1" y="110.7">B17</text>
<text x="283.1" y="108.4">GND</text>
<text x="283.1" y="112.2">A24</text>
<text x="349.2" y="113.3">2</text>
<text x="366.9" y="110.7">A17</text>
<text x="372" y="108.4">GND</text>
<text x="372" y="112.2">AGND22</text>
<text x="176.5" y="118.4">C19</text>
<text x="176.5" y="114.6">C18</text>
<text x="181.6" y="116">A23</text>
<text x="181.6" y="119.8">AGND20</text>
<text x="278.1" y="118.4">B19</text>
<text x="278.1" y="114.6">B18</text>
<text x="283.1" y="116">AGN24</text>
<text x="283.1" y="119.8">A21</text>
<text x="349.2" y="115.8">1</text>
<text x="366.9" y="118.4">A19</text>
<text x="366.9" y="114.6">A18</text>
<text x="372" y="116">A22</text>
<text x="372" y="119.8">AGND19</text>
<text x="176.5" y="126">C21</text>
<text x="176.5" y="122.2">C20</text>
<text x="181.6" y="123.6">A20</text>
<text x="278.1" y="126">B21</text>
<text x="278.1" y="122.2">B20</text>
<text x="283.1" y="123.6">AGND21</text>
<text x="349.2" y="122.2">2</text>
<text x="349.2" y="124.7">1</text>
<text x="366.9" y="126">A21</text>
<text x="366.9" y="122.2">A20</text>
<text x="372" y="123.6">A19</text>
<text x="176.5" y="129.8">C22</text>
<text x="181.6" y="127.4">AGND17</text>
<text x="181.6" y="131.2">A17</text>
<text x="278.1" y="129.8">B22</text>
<text x="283.1" y="127.4">A18</text>
<text x="283.1" y="131.2">AGND18</text>
<text x="366.9" y="129.8">A22</text>
<text x="372" y="127.4">AGND16</text>
<text x="372" y="131.2">A16</text>
<text x="176.5" y="137.4">C24</text>
<text x="176.5" y="133.6">C23</text>
<text x="181.6" y="135.1">AGND14</text>
<text x="278.1" y="137.4">B24</text>
<text x="278.1" y="133.6">B23</text>
<text x="283.1" y="135.1">A15</text>
<text x="366.9" y="137.4">A24</text>
<text x="366.9" y="133.6">A23</text>
<text x="372" y="135.1">AGND13</text>
<text x="176.5" y="141.2">C25</text>
<text x="181.6" y="138.9">A14</text>
<text x="181.6" y="142.7">AGND11</text>
<text x="278.1" y="141.2">B25</text>
<text x="283.1" y="138.9">AGND15</text>
<text x="283.1" y="142.7">A12</text>
<text x="366.3" y="141.2">A25</text>
<text x="372" y="138.9">A13</text>
<text x="372" y="142.7">AGND10</text>
<text x="176.5" y="148.8">C27</text>
<text x="176.5" y="145">C26</text>
<text x="181.6" y="146.5">A11</text>
<text x="278.1" y="148.8">B27</text>
<text x="278.1" y="145">B26</text>
<text x="283.1" y="146.5">AGND12</text>
<text x="366.3" y="148.8">A27</text>
<text x="366.3" y="145">A26</text>
<text x="372" y="146.5">A10</text>
<text x="176.5" y="152.6">C28</text>
<text x="181.6" y="150.3">AGND8</text>
<text x="181.6" y="154.1">A8</text>
<text x="278.1" y="152.6">B28</text>
<text x="283.1" y="150.3">A9</text>
<text x="283.1" y="154.1">AGND9</text>
<text x="366.3" y="152.6">A28</text>
<text x="372" y="150.3">AGND7</text>
<text x="372" y="154.1">A7</text>
<text x="176.5" y="160.3">C30</text>
<text x="176.5" y="156.5">C29</text>
<text x="181.6" y="157.9">AGND5</text>
<text x="181.6" y="161.7">A5</text>
<text x="278.1" y="160.3">B30</text>
<text x="278.1" y="156.5">B29</text>
<text x="283.1" y="157.9">A6</text>
<text x="283.1" y="161.7">AGND6</text>
<text x="366.3" y="156.5">A29</text>
<text x="366.9" y="160.3">A30</text>
<text x="372" y="157.9">AGND4</text>
<text x="372" y="161.7">A4</text>
<text x="176.5" y="167.9">C32</text>
<text x="176.5" y="164.1">C31</text>
<text x="181.6" y="165.5">AGND2</text>
<text x="278.1" y="167.9">B32</text>
<text x="278.1" y="164.1">B31</text>
<text x="283.1" y="165.5">A3</text>
<text x="366.9" y="167.9">A32</text>
<text x="366.9" y="164.1">A31</text>
<text x="372" y="165.5">AGND1</text>
<text x="181.6" y="169.3">A2</text>
<text x="283.1" y="169.3">AGND3</text>
<text x="372" y="169.3">A1</text>
<text x="250.4" y="243.3">REVISION HISTORY</text>
<text x="251.7" y="247.1">V1.0 Initial Design</text>
<text x="299.7" y="263.6">TITLE SCHEMATIC</text>
<text x="299.7" y="273.8">SIZE</text>
<text x="311.1" y="273.8">TITLE PROJECT</text>
<text x="398.7" y="273.8">REV</text>
<text x="299.7" y="282.7">AUTHOR</text>
<text x="347.9" y="282.7">DATE</text>
<text x="380.9" y="282.7">SHEET</text>
</g>
</svg>
